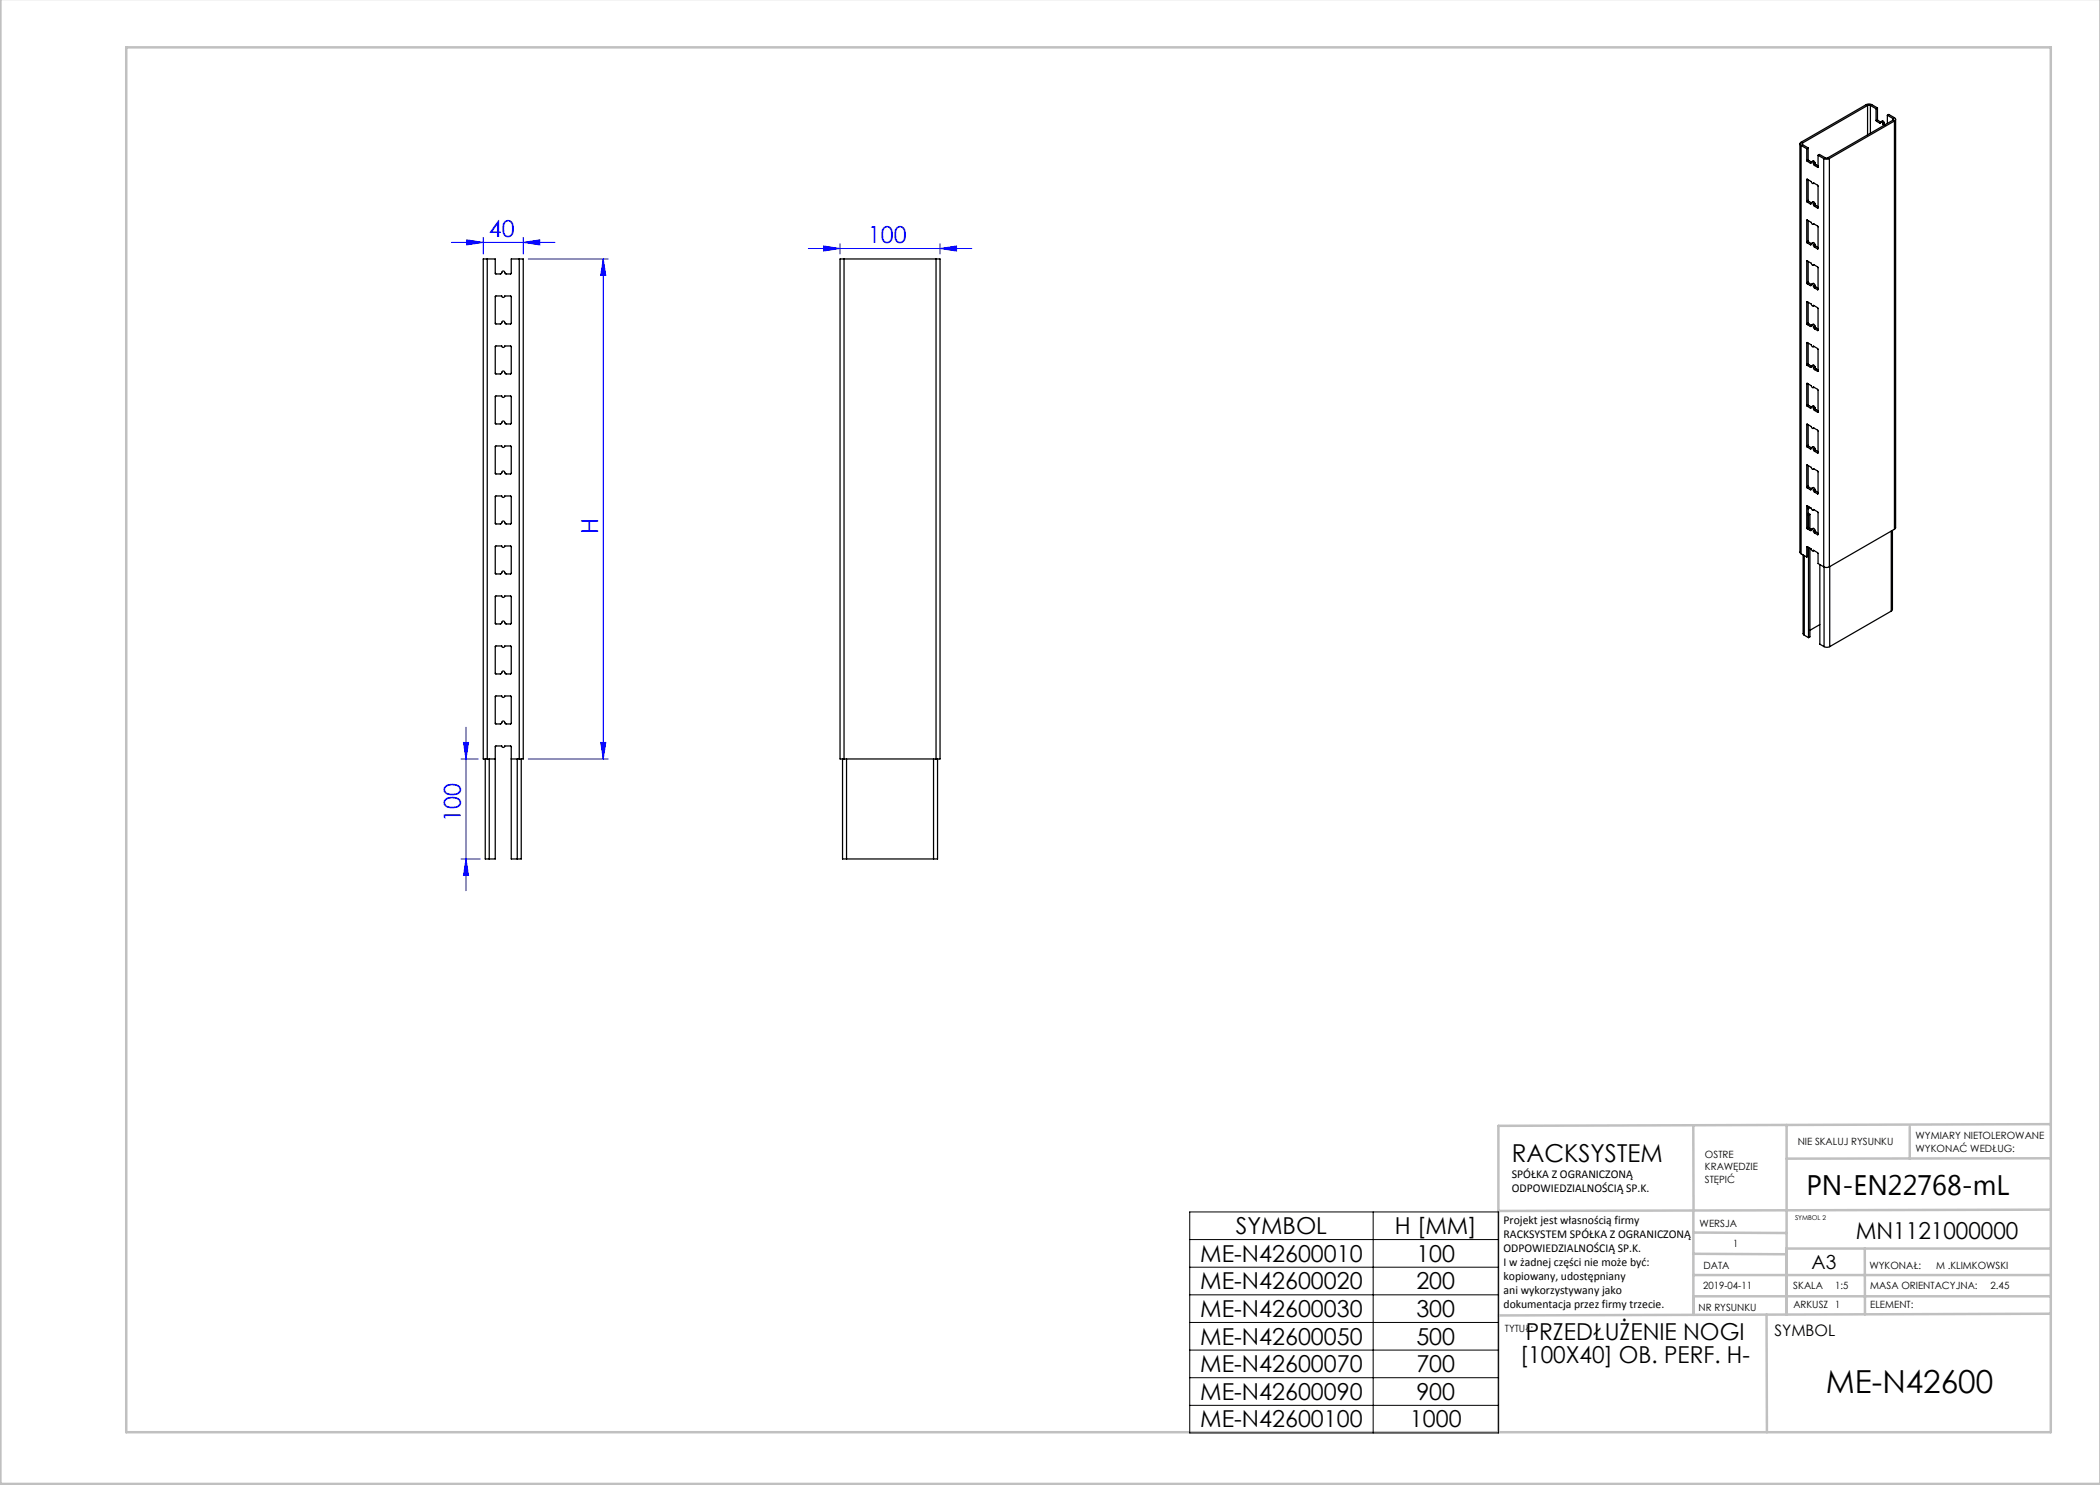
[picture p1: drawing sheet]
<svg xmlns="http://www.w3.org/2000/svg" width="420mm" height="297mm" viewBox="0 0 420 297" stroke-linecap="round" stroke-linejoin="round" font-family="sans-serif">
<g fill="none" stroke="#00f" stroke-width=".2">
<path d="M90.3 48.5h20.7M93.3 48l3.3 .5-3.3 .5zM96.6 47.5v3.3M104.6 48.5l3.4-.5v1zM104.6 47.5v3.3M105.6 51.8h16M120.6 51.8l.6 3.3h-1.1zM120.6 51.8v100M161.7 49.7h32.7M164.7 49.2l3.3 .5-3.3 .5zM168 48.7v2.1M188 49.7l3.3-.5v1z"/>
<path d="M188 48.7v2.1M92.2 151.8h3.4M92.7 148.5h1l-.5 3.3zM93.2 145.4v32.7M105.6 151.8h16M120.1 148.5h1.1l-.6 3.3zM92.2 171.8h3.8M93.2 171.8l.5 3.3h-1z"/>
</g>
<g fill="none" stroke="#c0c0c0" stroke-width=".5">
<path d="M.1 -.1v296.9h419.9M25.2 9.5h385v276.9h-385zM338.7 225.2v16.9M357.3 225v37.9M382 225.4v6.3M410.1 224.8l-110.4 .4v61.2M410.1 231.7h-52.8M338.7 259.3h71.5M338.7 255h71.5M338.7 250.8l18.6 .1M338.7 246.5l18.6 .1M338.7 242.1v20.9"/>
<path d="M373 249.7v13.2M410.1 241.9l-110.4 .3M410.2 249.7h-52.9v13.2M353.3 262.9l.1 23.5M410.2 262.7l-110.5 .4"/>
</g>
<path d="M237.9 242.4h61.8v44.2h-61.8zM237.9 247.9h61.8M237.9 253.4h61.8M237.9 259h61.8M274.6 242.4v44.2M237.9 264.5h61.8M237.9 270h61.8M237.9 275.5h61.8M237.9 281.1h61.8" fill="none" stroke="#000" stroke-width=".2"/>
<g fill="#00f">
<path d="M93.3 48l3.3 .5-3.3 .5zM104.6 48.5l3.4-.5v1zM164.7 49.2l3.3 .5-3.3 .5zM188 49.7l3.3-.5v1z"/>
<path d="M120.1 148.5h1.1l-.6 3.3zM120.6 51.8l.6 3.3h-1.1z"/>
<path d="M92.7 148.5h1l-.5 3.3zM93.2 171.8l.5 3.3h-1z"/>
</g>
<g fill="none" stroke="#000" stroke-width=".25">
<path d="M360 28.8v81.6l.2 .3M360.2 29.1l1.2 .6M360.2 29.1v81.6M360.5 28.6l-.1 .2 .1 .1M360.5 28.9l1.1 .7M360.5 28.6v.3M361.4 32.1v.2M361.4 29.7v2.4M361.4 35.9v4.3M361.4 35.8l.9 .5 .2 .4 .2-.1 .9 .5v4.5M361.4 35.8v.1M361.4 32.3l.7 .3"/>
<path d="M361.6 31.9l.1 .2M361.6 29.6l-.2 .1M361.6 31.9l-.2 .2M361.6 29.6v2.3M361.6 36v4.1M361.7 32.1l-.3 .2M361.7 32.1l.6 .3M362.3 32.5l-.2 .1M362.3 32.5l.2-.1 .2 .3M362.3 32.5h.1M362.3 32.3l.4-.1 .3 .4M362.7 32.7l.2 .4"/>
<path d="M362.7 32.7h.1M362.8 36.6l-.2 .1M362.9 33.1l.6 .3M363 32.6l.2 .3M363 32.6l-.3 .1M363.2 32.9l-.3 .2M363.2 32.9l.4 .3M363.6 33.4h-.1M363.6 31.1l1.1 .6M363.6 31.1v2.3M364.7 31.7l.6 .1 .6-.1M364.7 31.7v81.7"/>
<path d="M365.9 31.7v81.7M373.5 21.1h.6M373.5 21.1l-13 7.5M373.5 21.1v5.9M374.1 21.1l1.1 .6M374.1 21.1v5.5M375.2 24.1l.1 .2M375.2 21.7v2.4M375.3 24.3l.6 .3M375.5 21.6l-1.3-.7h-.8l-13.2 7.5a.34 .34 0 0 0-.2 .4 .34 .34 0 0 0 .2 .3M375.5 23.9l.1 .2M375.5 23.9l-.3 .2"/>
<path d="M375.5 21.6l-.3 .1M375.5 21.6v2.3M375.6 24.1l-.3 .2M375.6 24.1l.5 .3M376.1 24.5l-.2 .1M376.1 24.5l.2-.1 .3 .3M376.1 24.5h.1M376.2 24.3l.3-.1 .3 .4M376.6 24.7l.2 .4M376.6 24.7h.1M376.8 25.1h.1M376.8 24.6l.2 .3"/>
<path d="M376.8 24.6l-.2 .1M376.8 24.6h.1M377 24.9l-.2 .2M377 24.9h.1M377.5 23.1l.3-.2 1.1 .6a.34 .34 0 0 1 .2 .4 .34 .34 0 0 1-.2 .3M377.5 23.1l1.1 .6M377.5 23.1v1.6M378.6 24l-13.1 7.6h-.4l-1.2-.7-.3 .2M378.6 23.7l.1 .2-.1 .1M378.6 23.7v.3M378.9 24.2l-13 7.5M378.9 24.2v81.7"/>
<path d="M379.1 23.9v81.6l-.2 .4M97.4 51.8h-.8v100h.8M97.4 51.8h1.6l.1 2.9 1 .1 .2-.3M97.4 51.8v100M100.3 54.5a.3 .3 0 0 1 .3-.3 .3 .3 0 0 1 .3 .3M100.3 54.5h.1M100.9 54.5h.1M103.8 51.8h.8v100h-.8M103.8 51.8h-1.6v2.9l-1 .1-.3-.3M103.8 51.8v100M168.8 51.8h-.8v100h.8M168.8 51.8h18.4"/>
<path d="M168.8 51.8v100M187.2 51.8h.8v100h-.8M187.2 51.8v100M361.4 56.6v.2M361.4 48.4v.2M361.4 40.2v.2M361.4 44.1v4.3M361.4 52.2v4.4M361.4 52.2l.9 .5 .2 .3 .2-.1 .9 .6v4.4M361.4 52.2h.1M361.4 44l.9 .5 .2 .4 .2-.2 .9 .6v4.4M361.4 44v.1"/>
<path d="M361.4 56.8l.7 .3M361.4 48.6l.7 .3M361.4 40.4l.7 .4M361.6 40.1l.1 .2M361.6 48.3l.1 .1M361.6 56.4l.1 .2M361.6 44.1v4.2M361.6 52.3v4.1M361.6 40.1l-.2 .1M361.6 48.3l-.2 .1M361.6 56.4l-.2 .2M361.7 40.3l.6 .3"/>
<path d="M361.7 40.3l-.3 .1M361.7 48.4l.6 .3M361.7 48.4l-.3 .2M361.7 56.6l.6 .3M361.7 56.6l-.3 .2M362.3 57l.2-.1 .2 .3M362.3 57l-.2 .1M362.3 48.8l.2-.1 .2 .4M362.3 48.8l-.2 .1M362.3 40.6l.2-.1 .2 .4M362.3 40.7l-.2 .1M362.3 40.6v.1"/>
<path d="M362.3 57h.1M362.3 40.5l.4-.2 .3 .4M362.3 48.7l.4-.2 .3 .4M362.3 56.8l.4-.1 .3 .4M362.7 57.2l.2 .4M362.7 49.1l.2 .3M362.7 40.9l.2 .4M362.7 40.9h.1M362.7 49.1h.1M362.7 57.2h.1M362.8 44.8l-.2 .1M362.8 52.9l-.2 .1"/>
<path d="M362.9 57.6l.6 .3M362.9 49.4l.6 .4M362.9 41.3l.6 .3M363 40.7l.2 .4M363 48.9l.2 .4M363 57.1l.2 .3M363 40.7h.1M363 48.9h.1M363 57.1h.1M363 40.7l-.3 .2M363 48.9l-.3 .2M363 57.1l-.3 .1"/>
<path d="M363.2 41.1l-.3 .2M363.2 41.1l.4 .2M363.2 49.3l-.3 .1M363.2 49.3l.4 .2M363.2 57.4l-.3 .2M363.2 57.4l.4 .3M363.6 57.9h-.1M363.6 49.7l-.1 .1M363.6 41.6h-.1M100.3 74.5a.3 .3 0 0 1 .3-.3 .3 .3 0 0 1 .3 .3M100.3 74.5l-.2 .3-1-.1v-5.4l.1-.1h1.1a.3 .3 0 0 0 .3 .3 .3 .3 0 0 0 .3-.3h1.2l.1 .1v5.4l-1 .1-.3-.3M100.3 64.5a.3 .3 0 0 1 .3-.3 .3 .3 0 0 1 .3 .3"/>
<path d="M100.3 64.5l-.2 .3-1-.1v-5.4l.1-.1h1.1a.3 .3 0 0 0 .3 .3 .3 .3 0 0 0 .3-.3h1.2l.1 .1v5.4l-1 .1-.3-.3M100.3 64.5h.1M100.3 74.5h.1M100.9 64.5h.1M100.9 74.5h.1M361.4 72.9v.2M361.4 64.7v.2M361.4 60.4v4.3M361.4 68.6v4.3M361.4 76.7v4.4M361.4 76.7l.9 .4 .2 .4 .2-.1 .9 .6v4.4M361.4 76.7h.1"/>
<path d="M361.4 68.5l.9 .5 .2 .4 .2-.2 .9 .6v4.4M361.4 68.5v.1M361.4 60.3l.9 .5 .2 .4 .2-.1 .9 .5v4.5M361.4 60.3v.1M361.4 73.1l.7 .3M361.4 64.9l.7 .4M361.6 64.6l.1 .2M361.6 72.7l.1 .2M361.6 60.5v4.1M361.6 68.6v4.1M361.6 76.8v4.1M361.6 64.6l-.2 .1"/>
<path d="M361.6 72.7l-.2 .2M361.7 64.8l.6 .3M361.7 64.8l-.3 .1M361.7 72.9l.6 .3M361.7 72.9l-.3 .2M362.3 73.3l.2-.1 .2 .4M362.3 73.3l-.2 .1M362.3 65.1l.2-.1 .2 .4M362.3 65.2l-.2 .1M362.3 65.1v.1M362.3 65l.4-.2 .3 .4M362.3 73.2l.4-.2 .3 .4"/>
<path d="M362.7 73.6l.2 .3M362.7 65.4l.2 .4M362.7 65.4h.1M362.7 73.6h.1M362.8 61.1l-.2 .1M362.8 69.3l-.2 .1M362.8 77.4l-.2 .1M362.9 73.9l.6 .4M362.9 65.8l.6 .3M363 65.2l.2 .4M363 73.4l.2 .4M363 65.2h.1"/>
<path d="M363 73.4h.1M363 65.2l-.3 .2M363 73.4l-.3 .2M363.2 65.6l-.3 .2M363.2 65.6l.4 .2M363.2 73.8l-.3 .1M363.2 73.8l.4 .2M363.6 74.2l-.1 .1M363.6 66.1h-.1M100.3 94.5a.3 .3 0 0 1 .3-.3 .3 .3 0 0 1 .3 .3M100.3 94.5l-.2 .3-1-.1v-5.4l.1-.1h1.1a.3 .3 0 0 0 .3 .3 .3 .3 0 0 0 .3-.3h1.2l.1 .1v5.4l-1 .1-.3-.3M100.3 84.5l-.2 .3-1-.1v-5.4l.1-.1h1.1a.3 .3 0 0 0 .3 .3 .3 .3 0 0 0 .3-.3h1.2l.1 .1v5.4l-1 .1-.3-.3"/>
<path d="M100.3 84.5a.3 .3 0 0 1 .3-.3 .3 .3 0 0 1 .3 .3M100.3 84.5h.1M100.3 94.5h.1M100.9 84.5h.1M100.9 94.5h.1M361.4 97.4v.2M361.4 89.2v.2M361.4 81.1v.1M361.4 84.9v4.3M361.4 93.1v4.3M361.4 93l.9 .5 .2 .3 .2-.1 .9 .6v4.4M361.4 93v.1"/>
<path d="M361.4 84.8l.9 .5 .2 .4 .2-.1 .9 .5v4.4M361.4 84.8v.1M361.4 97.6l.7 .3M361.4 89.4l.7 .4M361.4 81.2l.7 .4M361.6 80.9l.1 .2M361.6 89.1l.1 .1M361.6 97.2l.1 .2M361.6 84.9v4.2M361.6 93.1v4.1M361.6 80.9l-.2 .2M361.6 89.1l-.2 .1"/>
<path d="M361.6 97.2l-.2 .2M361.7 81.1l.6 .3M361.7 81.1l-.3 .1M361.7 89.2l.6 .4M361.7 89.2l-.3 .2M361.7 97.4l.6 .3M361.7 97.4l-.3 .2M362.3 97.8l.2-.1 .2 .4M362.3 97.8l-.2 .1M362.3 89.6l.2-.1 .2 .4M362.3 89.7l-.2 .1M362.3 81.5l.2-.1 .2 .3"/>
<path d="M362.3 81.5l-.2 .1M362.3 81.5h.1M362.3 89.6v.1M362.3 97.8h.1M362.3 81.3l.4-.1 .3 .4M362.3 89.5l.4-.2 .3 .4M362.3 97.7l.4-.2 .3 .4M362.7 98.1l.2 .3M362.7 89.9l.2 .3M362.7 81.7l.2 .4M362.7 81.7h.1M362.7 89.9h.1"/>
<path d="M362.7 98.1h.1M362.8 85.6l-.2 .1M362.8 93.8l-.2 .1M362.9 98.4l.6 .4M362.9 90.2l.6 .4M362.9 82.1l.6 .3M363 81.6l.2 .3M363 89.7l.2 .4M363 97.9l.2 .3M363 81.6h.1M363 97.9h.1M363 81.6l-.3 .1"/>
<path d="M363 89.7l-.3 .2M363 97.9l-.3 .2M363.2 81.9l-.3 .2M363.2 81.9l.4 .3M363.2 90.1l-.3 .1M363.2 90.1l.4 .2M363.2 98.2l-.3 .2M363.2 98.2l.4 .3M363.6 98.7l-.1 .1M363.6 90.5l-.1 .1M363.6 82.4h-.1M100.3 114.5l-.2 .3-1-.1v-5.4l.1-.1h1.1a.3 .3 0 0 0 .3 .3 .3 .3 0 0 0 .3-.3h1.2l.1 .1v5.4l-1 .1-.3-.3"/>
<path d="M100.3 104.5l-.2 .3-1-.1v-5.4l.1-.1h1.1a.3 .3 0 0 0 .3 .3 .3 .3 0 0 0 .3-.3h1.2l.1 .1v5.4l-1 .1-.3-.3M100.3 104.5a.3 .3 0 0 1 .3-.3 .3 .3 0 0 1 .3 .3M100.3 114.5a.3 .3 0 0 1 .3-.3 .3 .3 0 0 1 .3 .3M100.3 104.5h.1M100.3 114.5h.1M100.9 104.5h.1M100.9 114.5h.1M360.2 110.7l1.2 .7M360.6 111v15.7l.3 .3M360.9 111.1v15.9M361.4 105.6v.1M361.4 101.2v4.4"/>
<path d="M361.4 109.4v2M361.4 109.3l.9 .5 .2 .4 .2-.1 .9 .5v2.1l1.1 .7M361.4 109.3v.1M361.4 101.2l.9 .4 .2 .4 .2-.1 .9 .6v4.4M361.4 101.2h.1M361.4 105.7l.7 .4M361.6 105.4l.1 .2M361.6 103h.1M361.6 102.7l.4 .2M361.6 101.3v4.1M361.6 109.4v1.8l-.2 .2M361.6 105.4l-.2 .2"/>
<path d="M361.7 103v2.6M361.7 109.5v18M361.7 105.6l.6 .3M361.7 105.6l-.3 .1M361.8 101.4h-.2M362 102.9l-.3 .1M362 102.9v2.8M362 109.6v17.8l-.3 .1M362.1 101.5l-.5 .3M362.3 106v-.1a.3 .3 0 0 1 .4 .3M362.3 106l-.2 .1M362.3 105.8l.4-.1 .3 .4"/>
<path d="M362.7 106.2l.2 .4M362.8 101.9l-.2 .1M362.8 110.1l-.2 .1M362.9 106.6l.6 .3M363 106.1l.2 .3M363 106.1h.1M363 106.1l-.3 .1M363.2 106.4l-.3 .2M363.2 106.4l.4 .3M363.6 106.9h-.1M364 112.9v15.9l.8 .5M364.7 113.4l.6 .1 .6-.1"/>
<path d="M364.8 113.4v15.9M365.9 113.3v16M378.2 106.2v16M378.5 106.1v15.8l-.3 .3M378.9 105.9l-13 7.5M100.3 134.5a.3 .3 0 0 1 .3-.3 .3 .3 0 0 1 .3 .3M100.3 134.5l-.2 .3-1-.1v-5.4l.1-.1h1.1a.3 .3 0 0 0 .3 .3 .3 .3 0 0 0 .3-.3h1.2l.1 .1v5.4l-1 .1-.3-.3M100.3 124.5a.3 .3 0 0 1 .3-.3 .3 .3 0 0 1 .3 .3M100.3 124.5l-.2 .3-1-.1v-5.4l.1-.1h1.1a.3 .3 0 0 0 .3 .3 .3 .3 0 0 0 .3-.3h1.2l.1 .1v5.4l-1 .1-.3-.3M100.3 124.5h.1M100.3 134.5h.1M100.9 124.5h.1"/>
<path d="M100.9 134.5h.1M360.9 127l.8 .5M364 124.9l-2 1.2M364.8 129.3l.6 .2 .5-.2M378.2 122.2l-12.3 7.1M97 151.8v20h.8M97.4 151.8h1.6M97.8 151.8v20M100.3 144.5a.3 .3 0 0 1 .3-.3 .3 .3 0 0 1 .3 .3M100.3 144.5l-.2 .3-1-.1v-5.4l.1-.1h1.1a.3 .3 0 0 0 .3 .3 .3 .3 0 0 0 .3-.3h1.2l.1 .1v5.4l-1 .1-.3-.3M100.3 144.5h.1M100.9 144.5h.1"/>
<path d="M102.2 151.8h1.6M103.4 151.8v20M104.2 151.8v20h-.8M168.5 151.8v20h.8M168.8 151.8h18.4M169.3 151.8v20M186.7 151.8v20M187.5 151.8v20h-.8M97.8 171.8h1.2l.1-22.5 .1-.1h1.1a.3 .3 0 0 0 .3 .3 .3 .3 0 0 0 .3-.3h1.2l.1 .1v22.5h1.2M169.3 171.8h17.4"/>
</g>
<text font-size="6.3" x="365.2" y="278.5">ME-N42600</text>
<text font-size="5.6" x="361.3" y="239.1">PN-EN22768-mL</text>
<text font-size="4.9" x="302.4" y="232.4">RACKSYSTEM</text>
<g font-size="4.7" fill="#00f">
<text x="97.8" y="47.5">40</text>
<text x="173.6" y="48.7">100</text>
<text x="119.6" y="106.7" transform="rotate(-90 119.6 106.7)">H</text>
<text x="92.2" y="164.4" transform="rotate(-90 92.2 164.4)">100</text>
</g>
<g font-size="4.7">
<text x="247.2" y="246.8">SYMBOL</text>
<text x="279" y="246.8">H [MM]</text>
<text x="371.2" y="247.8">MN1121000000</text>
<text x="240" y="252.3">ME-N42600010</text>
<text x="240" y="257.9">ME-N42600020</text>
<text x="283.3" y="252.3">100</text>
<text x="283.3" y="257.9">200</text>
<text x="240" y="263.4">ME-N42600030</text>
<text x="283.3" y="263.4">300</text>
<text x="240" y="268.9">ME-N42600050</text>
<text x="283.3" y="268.9">500</text>
<text x="305.1" y="268.1">PRZEDŁUŻENIE NOGI</text>
<text x="240" y="274.4">ME-N42600070</text>
<text x="283.3" y="274.4">700</text>
<text x="304" y="272.6">[100X40] OB. PERF. H-</text>
<text x="240" y="280">ME-N42600090</text>
<text x="283.3" y="280">900</text>
<text x="240" y="285.5">ME-N42600100</text>
<text x="282" y="285.5">1000</text>
</g>
<text font-size="3.9" x="362.3" y="253.8">A3</text>
<text font-size="3.2" x="354.9" y="267.2">SYMBOL</text>
<g font-size="2.4">
<text x="302.4" y="235.6">SPÓŁKA Z OGRANICZONĄ</text>
<text x="302.4" y="238.4">ODPOWIEDZIALNOŚCIĄ SP.K.</text>
<text x="300.7" y="244.7">Projekt jest własnością firmy</text>
<text x="300.7" y="247.5">RACKSYSTEM SPÓŁKA Z OGRANICZONĄ</text>
<text x="300.7" y="250.3">ODPOWIEDZIALNOŚCIĄ SP.K.</text>
<text x="300.7" y="253.1">I w żadnej części nie może być:</text>
<text x="300.7" y="256">kopiowany, udostępniany</text>
<text x="300.7" y="258.8">ani wykorzystywany jako</text>
<text x="300.7" y="261.6">dokumentacja przez firmy trzecie.</text>
</g>
<g font-size="2">
<text x="383.1" y="227.9">WYMIARY NIETOLEROWANE</text>
<text x="341" y="231.6">OSTRE</text>
<text x="359.5" y="228.9">NIE SKALUJ RYSUNKU</text>
<text x="383.1" y="230.4">WYKONAĆ WEDŁUG:</text>
<text x="341" y="234.1">KRAWĘDZIE</text>
<text x="341" y="236.6">STĘPIĆ</text>
<text x="339.9" y="245.4">WERSJA</text>
<text x="346.6" y="249.5">1</text>
<text x="340.6" y="257.7">2019-04-11</text>
<text x="340.7" y="253.8">DATA</text>
<text x="358.7" y="257.7">SKALA</text>
<text x="367" y="257.7">1:5</text>
<text x="373.9" y="253.8">WYKONAŁ:</text>
<text x="374.1" y="257.7">MASA ORIENTACYJNA:</text>
<text x="387.2" y="253.8">M .KLIMKOWSKI</text>
<text x="398.1" y="257.7">2.45</text>
<text x="339.7" y="262.3">NR RYSUNKU</text>
<text x="358.7" y="261.7">ARKUSZ 1</text>
<text x="374.1" y="261.7">ELEMENT:</text>
<text x="301" y="266.4">TYTUŁ:</text>
</g>
<text font-size="1.3" x="359" y="244">SYMBOL 2</text>
</svg>
